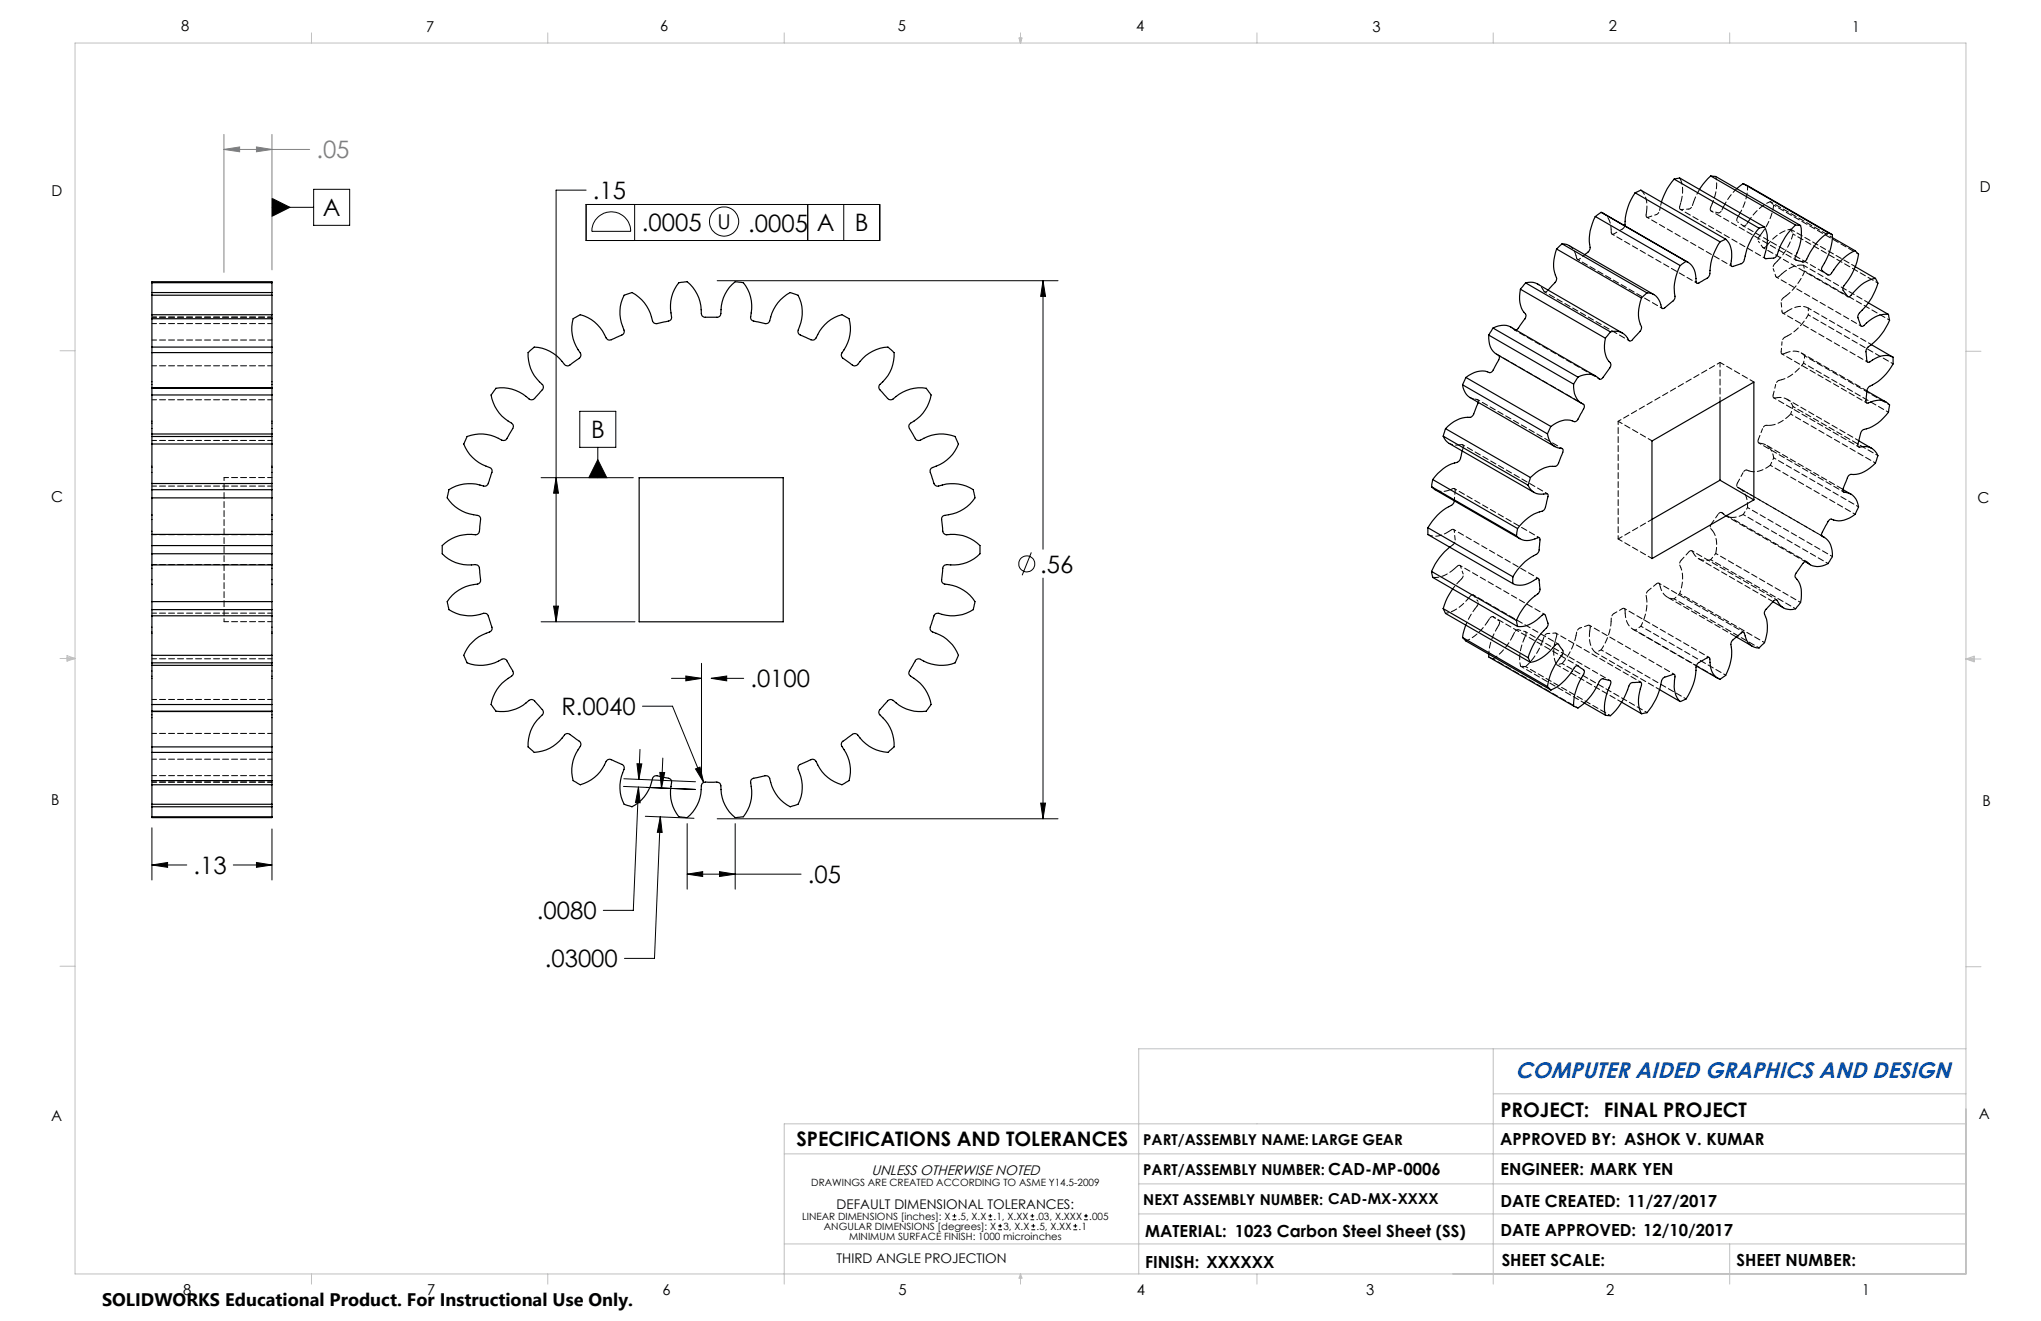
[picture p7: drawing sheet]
<svg xmlns="http://www.w3.org/2000/svg" width="432mm" height="279mm" viewBox="0 0 432 279" stroke-linecap="round" stroke-linejoin="round" font-family="sans-serif">
<g fill="none" stroke="#000" stroke-width=".21">
<path d="M57.5 41.9l3.8 2-3.8 1.9zM57.5 43.9h8.9M66.4 40h7.6v7.7h-7.6zM124 40.2h-6.3v91.3M124 43.3h62.1v7.6h-62.1zM126.4 46.1a4.1 4.1 0 0 1 4.5-1 4.1 4.1 0 0 1 2.5 3.8h-8.2v-.3a3.7 3.7 0 0 1 1.2-2.5zM134.3 43.3v7.6M151.7 59.4h72.1M170.9 43.3v7.6M178.5 43.3v7.6M220.7 59.4l.5 3.3h-1zM220.7 59.4v56.8"/>
<path d="M122.7 87h7.6v7.6h-7.6zM126.5 97.2l1.9 3.8h-3.8zM126.5 94.6v6.4M114.5 101h19.5M117.7 101l.4 3.3h-1zM218.2 116.8l-1.9 4.9M114.5 131.5h19.8M117.1 128.2h1l-.4 3.3zM220.7 122.3v50.9M135.4 158.5l-.3 6.4M135.9 149.4h6.4l6.6 16.1M142.1 143.5h6.3"/>
<path d="M145.1 143l3.3 .5-3.3 .5zM148.4 140.3v23.8M150.5 143.5l3.2-.5v1zM150.5 143.5h6.8M32.1 175.1v11M57.5 175.3v10.8M131.9 166.3l15.2 .7M132 164.7l15.1 .6M134.8 161.5l1 .1-.7 3.3zM135.1 166.5l.3 3.3h-1zM135.1 166.5l-1.1 26h-6.4M136.5 172.6l10.3 .5"/>
<path d="M139.6 163.4h1l-.7 3.3zM139.7 172.8l.4 3.3-1-.1zM139.7 172.8l-1.2 29.9h-6.4M140.2 160.3l-.3 6.4M145.4 174.2v13.9M147.1 162.6l1-.4 .8 3.3zM151.7 173.2h72.1M155.5 174.2v13.9M220.2 169.9h1l-.5 3.3zM32.1 183l3.4-.6v1zM32.1 183h7.4M49.4 183h8.1"/>
<path d="M54.3 182.4l3.2 .6-3.2 .4zM145.4 184.9l3.3-.5v1zM145.4 184.9h24.1M152.2 184.4l3.3 .5-3.3 .5zM201.5 258h.8M201.5 257.2h.8M201.9 256.8v.8M209.1 258h.8M209.1 257.2h.8M209.5 256.8v.8M211.2 259.3h.8M211.6 258.9v.8"/>
<path d="M218 258h.8M218 257.2h.8M218.2 259.3h.8M218.4 256.8v.8M218.6 258.9v.8M227.1 259.3h.8M227.5 258.9v.8M229.3 258h.9M229.3 257.2h.9M229.8 256.8v.8M211.2 260.1h.8M218.2 260.1h.8"/>
<path d="M227.1 260.1h.8"/>
<circle cx="153.2" cy="46.8" r="3.1"/>
<circle cx="217.2" cy="119.3" r="1.69"/>
</g>
<path d="M47.4 31.6l3.3-.5v1zM47.4 28.4v29.2M47.4 31.6h18.1M54.3 31.1l3.2 .5-3.2 .5zM57.5 28.4v28.7" fill="none" stroke="#808080" stroke-width=".21"/>
<g fill="none" stroke="#c0c0c0" stroke-width=".21">
<path d="M15.9 9.1h400v260.4h-400zM65.9 6.9v2.2M115.9 6.9v2.2M165.9 6.9v2.2M215.6 8h.6l-.3 1.1zM215.7 8l.2 1.1M215.9 6.9v2.2M216 8l-.1 1.1M265.9 6.9v2.2M315.9 6.9v2.2M365.9 6.9v2.2M12.7 74.2h3.2"/>
<path d="M415.9 74.3h3.2M12.7 139.3h3.2M14.2 139.1l1.7 .2M14.2 138.7l1.7 .6-1.7 .5zM15.9 139.3l-1.7 .3M415.9 139.4h3.2M415.9 139.4l1.8-.6v1.2zM415.9 139.4l1.8 .3M417.7 139.2l-1.8 .2M12.7 204.4h3.2M415.9 204.5h3.2M315.9 221.8v49.8"/>
<path d="M315.9 231.4h100M415.9 221.8h-175v47.7M415.9 237.7h-250v33.9M165.9 244.1h250M240.9 250.4h175M240.9 256.8h175M65.9 269.5v2.1M115.9 269.5v2.1M165.9 263.1h250M215.9 269.5v2.1M215.9 269.5l.3 .8h-.6zM265.9 269.5v2.1"/>
<path d="M365.9 263.1v8.5"/>
</g>
<g fill="#000">
<path d="M57.5 41.9v3.9l3.8-1.9zM126.5 97.2l-1.9 3.8h3.8z"/>
<path d="M54.3 182.4l3.2 .6-3.2 .4zM32.1 183l3.4-.6v1zM220.7 59.4l.5 3.3h-1zM220.2 169.9h1l-.5 3.3zM139.7 172.8l.4 3.3-1-.1zM139.6 163.4h1l-.7 3.3zM135.1 166.5l.3 3.3h-1zM134.8 161.5l1 .1-.7 3.3zM145.4 184.9l3.3-.5v1zM152.2 184.4l3.3 .5-3.3 .5zM145.1 143l3.3 .5-3.3 .5zM150.5 143.5l3.2-.5v1zM147.1 162.6l1.8 2.9-.8-3.3zM117.1 128.2h1l-.4 3.3zM117.7 101l.4 3.3h-1z"/>
</g>
<path d="M47.4 31.6l3.3-.5v1zM54.3 31.1l3.2 .5-3.2 .5z" fill="#808080"/>
<g fill="none" stroke="#000" stroke-width=".25">
<path d="M354.2 37.9l-1.5 2-1.2 2.8M354.2 37.9l1.2-.3 17.9 10.4M354.2 37.9l17.9 10.4M361.9 37.2l-1.6 1.8-.7 1.1M361.9 37.2l1.1 .1 17.9 10.4M361.9 37.2l18 10.4M368.8 38.8l-1.4 1.1M368.8 38.8l18.9 10.8M368.8 38.8l18 10.4M32.1 59.8v2.1M32.1 59.8v-.2h25.4v.2M32.1 59.8h25.4"/>
<path d="M57.5 59.8v2.1M322.8 59.8l-1.1 1.4M322.8 59.8a3.3 3.3 0 0 1 2.5 .3l18 10.3M322.8 59.8l17.9 10.4M329.3 52.7a8.2 8.2 0 0 0 0 6.4l-.3 .7-1.5 1.5M329.3 52.7l18 10.3M330.5 51.6l-1.2 1.1M330.5 51.6l1.4 .3 18 10.4M330.5 51.6l17.9 10.3M337.5 45.8a10.8 10.8 0 0 0-1.1 6.9l-.2 .4-.9 .8M337.5 45.8l18 10.4M338.7 44.9l-1.2 .9"/>
<path d="M338.7 44.9l18.5 10.6M338.7 44.9l18 10.4M345.9 40.8a12.3 12.3 0 0 0-2.2 7M345.9 40.8l1.2-.6 18 10.4M345.9 40.8l18 10.4M355.5 56.2a10.8 10.8 0 0 0-1.2 6.9l-.3 .5-1.2 1a1.32 1.32 0 0 1-1.1 .7l-.1-.1a3.7 3.7 0 0 0-2.6-3.2l-.6-.1M356.7 55.3l-1.2 .9M363.9 51.2a13.5 13.5 0 0 0-2.3 7.1 5.3 5.3 0 0 1-2.2 1.6 .38 .38 0 0 1-.4 0 .38 .38 0 0 1-.2-.4 4 4 0 0 0-2.1-4.2M365.1 50.6l-1.2 .6M372.1 48.3a14.3 14.3 0 0 0-3.2 7l-.4 .4-1 .4a1.06 1.06 0 0 1-1.2 .1l-.1-.1a7 7 0 0 0-.8-5.2l-.3-.3M373.3 48l-1.2 .3M379.9 47.6a15 15 0 0 0-4.1 6.6 1.48 1.48 0 0 1-1.6 .4l-.2 .1a.49 .49 0 0 1-.6-.1 .49 .49 0 0 1-.1-.6 7.9 7.9 0 0 0 0-6"/>
<path d="M379.9 47.6l1 .1M380.9 47.7a11.7 11.7 0 0 1-1.1 6.9 .64 .64 0 0 0 .7 .6h.2a.95 .95 0 0 0 1.5-.2 13.4 13.4 0 0 1 4.6-5.8M386.8 49.2l.9 .4M387.7 49.6a14.6 14.6 0 0 1-2.3 7.2 1.94 1.94 0 0 0 1.2 1.2 .56 .56 0 0 0 .9-.3 11.3 11.3 0 0 1 5-4.7M387.7 50.3l4.8 2.7M392.5 53l.7 .8a15.7 15.7 0 0 1-3.3 7 1.54 1.54 0 0 0 .7 1.5 .49 .49 0 0 0 .4 .5 .49 .49 0 0 0 .6-.3 8.8 8.8 0 0 1 5.2-3.6M392.5 56.4l4.3 2.5M396.8 58.9l.4 .9a13.4 13.4 0 0 1-4 6.6 1.71 1.71 0 0 0 .2 1.8 .7 .7 0 0 0 .6 .8h.1a7.4 7.4 0 0 1 5.4-2.5M32.1 74.6v7.4M32.1 73.4v1.2M32.1 67.4v6M32.1 66.6v.8"/>
<path d="M32.1 62.4v4.2M32.1 61.9v.5M32.1 74.6h25.4M32.1 73.4h25.4M32.1 67.4h25.4M32.1 66.6h25.4M32.1 62.4h25.4M32.1 61.9h25.4M57.5 74.6v7.4M57.5 73.4v1.2M57.5 67.4v6M57.5 66.6v.8"/>
<path d="M57.5 62.4v4.2M57.5 61.9v.5M111.7 74.6l1.3-1.2a8.7 8.7 0 0 1 6.7 3.9 1.11 1.11 0 0 0 1.3-.5l.5-.3a2.1 2.1 0 0 0 1.4-1.4l-.1-.3a8.4 8.4 0 0 1-1.6-7.4l1.6-.8a8.8 8.8 0 0 1 5.6 5.1 1.12 1.12 0 0 0 1.5-.1l.6-.3a2.08 2.08 0 0 0 1.5-1v-.3a8.4 8.4 0 0 1 0-7.6l1.7-.5a9 9 0 0 1 4.5 6.2 1.14 1.14 0 0 0 1.4 .2l1.2-.2a1 1 0 0 0 1.3-1.1 8.3 8.3 0 0 1 1.5-7.2l1.8-.2a8.6 8.6 0 0 1 3 7 1.12 1.12 0 0 0 1.4 .5h1.3a1.01 1.01 0 0 0 1.4-.8 8.1 8.1 0 0 1 3-6.7l1.8 .2a8.8 8.8 0 0 1 1.5 7.5 1.15 1.15 0 0 0 1.3 .8l.6 .1a2.17 2.17 0 0 0 1.9 .1l.2-.3a8.6 8.6 0 0 1 4.4-6.1l1.6 .5a8.5 8.5 0 0 1 0 7.7 1.08 1.08 0 0 0 1.1 1l.5 .2a2.12 2.12 0 0 0 1.9 .5l.2-.2a8.5 8.5 0 0 1 5.6-5l1.5 .8a8.7 8.7 0 0 1-1.6 7.5 1.12 1.12 0 0 0 .9 1.2l.5 .4a2.27 2.27 0 0 0 1.5 .9l.3-.1a8.8 8.8 0 0 1 6.7-3.9l1.3 1.2a8.5 8.5 0 0 1-3.2 7 1.13 1.13 0 0 0 .6 1.3l.4 .5a2.15 2.15 0 0 0 1.5 1.2l.3-.1a8.5 8.5 0 0 1 7.2-2.4l1 1.4a8.7 8.7 0 0 1-4.6 6.2 1.15 1.15 0 0 0 .3 1.5l.3 .5a2.14 2.14 0 0 0 1.3 1.5l.3-.1a8.5 8.5 0 0 1 7.5-.8l.7 1.6a8.7 8.7 0 0 1-5.8 5.1 1.14 1.14 0 0 0 0 1.5l.2 .6a2.34 2.34 0 0 0 .9 1.7h.3a8.6 8.6 0 0 1 7.5 .8l.4 1.7a8.8 8.8 0 0 1-6.7 3.8 1.1 1.1 0 0 0-.3 1.4l.1 .6a2.29 2.29 0 0 0 .3 1.8l.3 .2a9 9 0 0 1 7.3 2.3v1.7a8.4 8.4 0 0 1-7.1 2.4 .99 .99 0 0 0-.8 1.3v.6a2.23 2.23 0 0 0 .1 1.9l.2 .2a8.3 8.3 0 0 1 6.6 3.7l-.4 1.7a8.4 8.4 0 0 1-7.5 .8 1 1 0 0 0-1 1.2l-.2 .5a2.52 2.52 0 0 0-.4 1.8l.2 .3a8.8 8.8 0 0 1 5.8 5.1l-.7 1.6a8.8 8.8 0 0 1-7.7-.9 1.1 1.1 0 0 0-1.1 1l-.3 .6a2.24 2.24 0 0 0-.7 1.8l.2 .2a8.6 8.6 0 0 1 4.5 6.1l-1 1.4a8.7 8.7 0 0 1-7.3-2.4 1.16 1.16 0 0 0-1.3 .7l-.8 .9a1.04 1.04 0 0 0-.4 1.6 8.3 8.3 0 0 1 3 6.8l-1.3 1.1a8.7 8.7 0 0 1-6.7-3.8 1.14 1.14 0 0 0-1.4 .4l-.4 .3a2.5 2.5 0 0 0-1.4 1.3v.3a9 9 0 0 1 1.6 7.5l-1.5 .9a8.7 8.7 0 0 1-5.7-5.2 1.08 1.08 0 0 0-1.4 .1l-.6 .3a1.99 1.99 0 0 0-1.6 1.1v.3a8.5 8.5 0 0 1 0 7.5l-1.6 .5a8.8 8.8 0 0 1-4.5-6.2 1.14 1.14 0 0 0-1.4-.2l-1.2 .3a.97 .97 0 0 0-1.3 1.1 8.3 8.3 0 0 1-1.5 7.2l-1.8 .1a8.5 8.5 0 0 1-3.1-7 1.34 1.34 0 0 0-1.7-.4h-.6a1.44 1.44 0 0 0-1.7 .4 8.9 8.9 0 0 1-3 7l-1.8-.1a8.8 8.8 0 0 1-1.5-7.6 1.06 1.06 0 0 0-1.3-.7l-.6-.1a1.99 1.99 0 0 0-1.9-.1l-.2 .2a8.4 8.4 0 0 1-4.4 6.1l-.4-.1a1.99 1.99 0 0 1-1.9-2 9.4 9.4 0 0 1 .7-6.1 1.15 1.15 0 0 0-1.1-1l-.5-.2a2.45 2.45 0 0 0-1.9-.5l-.3 .2a8.4 8.4 0 0 1-5.5 5.1l-1.6-.9a8.7 8.7 0 0 1 1.7-7.5 1.06 1.06 0 0 0-.9-1.2l-1-.7a1.01 1.01 0 0 0-1.6-.2 8.3 8.3 0 0 1-6.4 3.6l-1.3-1.1a8.7 8.7 0 0 1 3.2-7 1.17 1.17 0 0 0-.6-1.4l-.4-.4a2.15 2.15 0 0 0-1.5-1.2l-.3 .1a8.5 8.5 0 0 1-7.2 2.3l-1-1.4a8.8 8.8 0 0 1 4.5-6.2 1.1 1.1 0 0 0-.2-1.4l-.4-.5a2.11 2.11 0 0 0-1.2-1.6 16.8 16.8 0 0 1-4.4 1.4 7.5 7.5 0 0 1-3.4-.5l-.7-1.6a8.7 8.7 0 0 1 5.8-5.1 1.14 1.14 0 0 0 0-1.5l-.4-1.1a1.06 1.06 0 0 0-1.2-1.2 8.1 8.1 0 0 1-7.3-.8l-.1-.4a1.99 1.99 0 0 1 .8-2.6 9.1 9.1 0 0 1 5.6-2.5 1.07 1.07 0 0 0 .3-1.4l-.1-.6a2.29 2.29 0 0 0-.5-1.9h-.3a8.4 8.4 0 0 1-7.1-2.4v-1.7a8.5 8.5 0 0 1 7.3-2.3 1.14 1.14 0 0 0 .6-1.4v-.6a2.23 2.23 0 0 0-.1-1.9l-.3-.2a8.6 8.6 0 0 1-6.5-3.7l.4-1.7a8.8 8.8 0 0 1 7.6-.8 1.4 1.4 0 0 0 1-1.4l.2-.6a1.61 1.61 0 0 0 .2-1.6l-.3-.2a8.5 8.5 0 0 1-5.6-5.1l.7-1.6a8.8 8.8 0 0 1 7.7 .9 1.1 1.1 0 0 0 1.1-1l.2-.5a2.26 2.26 0 0 0 .7-1.8l-.2-.3a8.4 8.4 0 0 1-4.4-6.1l1-1.4a8.8 8.8 0 0 1 7.3 2.4 1.06 1.06 0 0 0 1.3-.7l.8-.9a1.04 1.04 0 0 0 .4-1.6 8.1 8.1 0 0 1-3-6.7zM310.1 79.8l-.7 1.6M310.1 79.8l18 10.4M315 70.9a4.1 4.1 0 0 0 1.6 4l18 10.4M315 70.9l17.9 10.3M315.9 69.4l-.9 1.5M315.9 69.4l1.1-.5a3.5 3.5 0 0 1 2.6 .2l17.9 10.4M315.9 69.4l17.9 10.4M317.1 75.2a1.74 1.74 0 0 1-.5 1.7l-.4 .8a1.2 1.2 0 0 1-1.1 1.1 4.6 4.6 0 0 0-5 1M321.7 61.2a5.9 5.9 0 0 0 1.1 5.4 2.52 2.52 0 0 1-.9 1.8l-.8 1.2-.4 .2"/>
<path d="M321.7 61.2l18 10.3M333.8 79.8l-.9 1.4M339.7 71.5a5.8 5.8 0 0 0 1.1 5.5l-.2 .8-1.1 1.5a.99 .99 0 0 1-1.2 .9 3.5 3.5 0 0 0-4.5-.4M340.7 70.2l-1 1.3M347.3 63a7.6 7.6 0 0 0 0 6.3 8.2 8.2 0 0 1-2.4 2.8h-.2a3.3 3.3 0 0 0-4-1.9M348.4 61.9l-1.1 1.1M395.3 64.1l4.2 2.4M395.9 72.9l4.6 2.7M399.5 66.5l.2 1.1a13.1 13.1 0 0 1-4.7 6.1 4.7 4.7 0 0 0-.1 2.6 .37 .37 0 0 0 .3 .3 .37 .37 0 0 0 .4 0 4.6 4.6 0 0 1 4.9-1M400.5 75.6v.8a1.51 1.51 0 0 1-.5 1.3 11 11 0 0 1-4.7 4.2l-.4 .8M32.1 93.9v8.4M32.1 92.3v1.6"/>
<path d="M32.1 91.8v.5M32.1 82.1v1.4M32.1 83.5v8.3M32.1 82v.1M32.1 91.8h25.4M32.1 82h25.4M32.1 93.9h25.4M32.1 92.3h25.4M32.1 83.5h25.4M32.1 82.1h25.4M57.5 93.9v8.4M57.5 92.3v1.6"/>
<path d="M57.5 91.8v.5M57.5 82.1v1.4M57.5 83.5v8.3M57.5 82v.1M305.3 92.3a3 3 0 0 0 1.3 1.5l18 10.4M305.3 92.3l18 10.3M305.8 90.7l-.5 1.6M305.8 90.7l18 10.3M309.4 95.4l-.3 1.2a1.41 1.41 0 0 1-.8 1.2 8.2 8.2 0 0 0-5.2 3.6M309.4 81.4l.3 1.2a3 3 0 0 0 1.3 1.5l18 10.4M309.4 81.4l18 10.4M312.7 85.1l-.7 1.9a1.33 1.33 0 0 1-1.5 1.3 6.8 6.8 0 0 0-4.7 2.4"/>
<path d="M327.4 91.8a3.4 3.4 0 0 0 3.2 3.2 1.98 1.98 0 0 1-.4 1.8l-.2 .6a1.29 1.29 0 0 1-1.5 1.2 6.9 6.9 0 0 0-4.7 2.4M328.1 90.2l-.7 1.6M332.9 81.2a4.2 4.2 0 0 0 1.7 4.1M334.6 85.3l.4 .2a1.15 1.15 0 0 1-.2 1.5l-.6 1.1a1.2 1.2 0 0 1-1.1 1.1 4.1 4.1 0 0 0-4.4 .6l-.6 .4M349.5 93.3l21.6-12.5v24.9l-21.6 12.4zM363.9 85v16.6M393.2 93.2l2.8 1.6M394.9 82.7l-.1 1.3a1.1 1.1 0 0 0 .2 1.3 4.4 4.4 0 0 1 4.4 0l.4 .4-.1 .3a2.9 2.9 0 0 1-1.3 2.4 9.7 9.7 0 0 1-4.4 2.7l-.3 .4-.4 1.6a1.36 1.36 0 0 0-.1 1.4 3.3 3.3 0 0 1 4.1 1.9l-.1 .4a3.5 3.5 0 0 1-2.2 2.6 6 6 0 0 1-3.6 1l-.5 .5-.6 1.6a1.64 1.64 0 0 0-.3 1.5 3.2 3.2 0 0 1 3.1 3.4l-.1 .2a3.4 3.4 0 0 1-2.3 2.2 5 5 0 0 1-3.5 0l-.4 .4-1 1.8a1.31 1.31 0 0 0-.3 1.4 3.9 3.9 0 0 1 2.1 4.5l-.2 .2a2.69 2.69 0 0 1-3 1.7 3.4 3.4 0 0 1-2.3-1.1l-.7 .5-1.2 1.7a1.05 1.05 0 0 0-.3 1.3 5.2 5.2 0 0 1 .8 5.6l-.2 .2a1.8 1.8 0 0 1-2.3 .9 3.5 3.5 0 0 1-2.4-2 1.03 1.03 0 0 0-1 .7l-1.3 1.4-.2 .7a7.6 7.6 0 0 1-.1 6.4l-.3 .2a1.37 1.37 0 0 1-2.2 .4 5.4 5.4 0 0 1-1.8-3 2.25 2.25 0 0 0-1.6 1.1l-.8 .7-.3 .6a9.6 9.6 0 0 1-1.3 6.8l-1 .8a3.6 3.6 0 0 1-2.1-3.6l-.1-.7a.33 .33 0 0 0-.1-.3 .33 .33 0 0 0-.4 0l-1.1 .7a1.67 1.67 0 0 0-1.3 1.3 11.1 11.1 0 0 1-2.2 6.8l-1.1 .5M394.9 82.7l4.1 2.3M32.1 115.4v1.7M32.1 113v2.4M32.1 117.1v2.4"/>
<path d="M32.1 105.3v7.7M32.1 103.6v1.7M32.1 119.5v7.7M32.1 102.3v1.3M32.1 113h25.4M32.1 119.5h25.4M32.1 102.3h25.4M32.1 115.4h25.4M32.1 117.1h25.4M32.1 105.3h25.4M32.1 103.6h25.4M57.5 115.4v1.7"/>
<path d="M57.5 113v2.4M57.5 117.1v2.4M57.5 105.3v7.7M57.5 103.6v1.7M57.5 119.5v7.7M57.5 102.3v1.3M135.2 101h30.5v30.5h-30.5zM302.1 111.6v1.5l18 10.3M302.1 111.6l18 10.4M302.9 102.9l.7 .7 18 10.3M302.9 102.9l17.9 10.4M303.1 101.4l-.2 1.5"/>
<path d="M303.1 101.4l18 10.4M306.7 115.7a13.3 13.3 0 0 0-3.8 5.2M307.7 105.9l-.4 .9a11.3 11.3 0 0 0-5.2 4.8M320.8 113.3a3.6 3.6 0 0 0 4.6 .4h.1a.71 .71 0 0 1 .3 1l-.2 1.1a1.42 1.42 0 0 1-.6 1.5 10.7 10.7 0 0 0-4.9 4.7M321.1 111.8l-.3 1.5M323.3 102.6a3.2 3.2 0 0 0 4 1.8 .97 .97 0 0 1 0 1.2l-.3 1.4a1.29 1.29 0 0 1-.8 1.1 8.7 8.7 0 0 0-5.1 3.7M323.8 101l-.5 1.6M363.9 101.6l-14.4 8.3M363.9 101.6l7.2 4.1M381.9 118.8l1.1 .7M385.5 113.4l.5 .3M389.9 103.5l1.7 1"/>
<path d="M32.1 127.2v1.7M32.1 128.9v1.3M32.1 130.3v8.3M32.1 138.6v1.6M32.1 130.2h25.4M32.1 127.2h25.4M32.1 128.9h25.4M32.1 138.6h25.4M32.1 130.2v.1M57.5 127.2v1.7M57.5 128.9v1.3M57.5 130.3v8.3"/>
<path d="M57.5 138.6v1.6M57.5 130.2v.1M302.9 120.9l.2 1.2 18 10.4M302.9 120.9l17.9 10.3M305.3 128.7l.5 1.1 18 10.3M305.3 128.7l18 10.4M307.3 124.6l-1.1 1.8-.9 2.3M309.4 134.8l.7 .8 18 10.3M309.4 134.8l18 10.4M310.1 132.2l-.7 2.6M315 138.4v.6l17.9 10.3M320.1 123.4a4.9 4.9 0 0 0 5-1l.1-.1a.53 .53 0 0 1 .4 .9l.1 .7a1.55 1.55 0 0 1-.4 1.7 12.8 12.8 0 0 0-4.5 5.6"/>
<path d="M320.1 122v1.4M320.8 131.2l.3 1.3M321.1 132.5a6.7 6.7 0 0 0 5.3-2.5 .49 .49 0 0 1 .5 0 .49 .49 0 0 1 .2 .6l.2 .6a1.25 1.25 0 0 1-.1 1.6 13.6 13.6 0 0 0-3.9 6.3M323.3 139.1l.5 1M367.3 134.7l3.4 2M375.1 127.3l2.2 1.3M32.1 140.2v.5M32.1 140.7v8.3M32.1 149v1.4M32.1 150.5v7.5M32.1 158v1.1M32.1 159.1v6"/>
<path d="M32.1 140.7h25.4M32.1 150.5h25.4M32.1 140.2h25.4M32.1 150.4v.1M32.1 149h25.4M32.1 150.4h25.4M32.1 158h25.4M32.1 159.1h25.4M57.5 140.2v.5M57.5 140.7v8.3M57.5 149v1.4M57.5 150.5v7.5"/>
<path d="M57.5 158v1.1M57.5 159.1v6M57.5 150.4v.1M323.8 140.1a9.3 9.3 0 0 0 5.4-3.8 .47 .47 0 0 1 .5-.1 .47 .47 0 0 1 .3 .4l.3 .5a.99 .99 0 0 1 .1 1.5 13.6 13.6 0 0 0-3 6.6M327.4 145.2l.7 .7M328.1 145.9a13.4 13.4 0 0 0 5.3-5 .61 .61 0 0 1 .9 .3l.1 .1a.81 .81 0 0 1 .8 .5 .81 .81 0 0 1-.2 .8 12.3 12.3 0 0 0-2.1 6.7M332.9 149.3l.8 .4a12.6 12.6 0 0 0 4.8-5.8 .8 .8 0 0 1 1.2-.2l.2 .1a.81 .81 0 0 1 .9 .4v.3a11.2 11.2 0 0 0-1.1 6.8M335.2 148.7l4.5 2.6M343.1 148.5l4.2 2.5M347.3 151a7.9 7.9 0 0 1 0-6.3 .48 .48 0 0 0-.3-.4 .48 .48 0 0 0-.5 0l-.6 .1a1.04 1.04 0 0 0-1.3 .7 12.4 12.4 0 0 1-4 6.3l-.9-.1M351.1 145.9l4.4 2.5M355.5 148.4a5.8 5.8 0 0 1-1.1-5.4v-.1a.51 .51 0 0 0-.9-.1l-1.1 .4a1.04 1.04 0 0 0-.9 .9 12.1 12.1 0 0 1-3.2 6.7l-1 .2"/>
<path d="M358.9 140.9l4.5 2.6M32.1 165.1v.9M32.1 166v4.1M32.1 170.1v.5M32.1 170.6v2.2M32.1 172.8v.1h25.4v-.1M32.1 165.1h25.4M32.1 166h25.4M32.1 170.1h25.4M32.1 170.6h25.4M32.1 172.8h25.4M57.5 165.1v.9"/>
<path d="M57.5 166v4.1M57.5 170.1v.5M57.5 170.6v2.2"/>
</g>
<g fill="none" stroke="#000" stroke-width=".21" stroke-dasharray="1.3 .6" stroke-dashoffset=".3">
<path d="M340.9 49.2v-.7M368 45.3a11.3 11.3 0 0 0 1.7-6M32.2 77.4h25.4M32.2 71.9h25.4M32.2 68.4h25.4M32.2 67.1h25.4M57.6 67.1h-25.4M363.9 76.7l7.2 4.1M377.6 71.3l.6-.3M378.2 65.8l-.6 .4M378.2 71a11.3 11.3 0 0 0 4.4-4.4M395.3 64l-13.7-7.9"/>
<path d="M32.2 93.2h25.4M32.2 84.6h25.4M342.3 89.1l7.2 4.2M363.9 85v-8.3M32.2 113.1h25.4M32.2 102.8h25.4M47.4 101h10.2M57.6 119.4h-25.4M306.5 112.4l.6-.3M342.3 114l7.2-4.2M342.3 114l7.2 4.1M364.6 108.8a3.6 3.6 0 0 0 4.2 0"/>
<path d="M47.4 131.5h10.2M57.6 129.7h-25.4M57.6 139.3h-25.4M338.8 137.5a12.2 12.2 0 0 0 2.1-6.1M340.9 131.4v-.7M343.8 129v.7M343.8 129.7a3.6 3.6 0 0 0 2.1 3.6M57.6 147.9h-25.4M57.6 155.1h-25.4M343.1 148.5l-13.8-7.9M32.2 165.4h25.4M57.6 160.6h-25.4"/>
<path d="M57.6 164.1h-25.4M57.6 165.4h-25.4"/>
</g>
<g fill="none" stroke="#000" stroke-width=".21" stroke-dasharray="1.3 .6" stroke-dashoffset=".6">
<path d="M340.9 48.5l-.2-1.3a3.4 3.4 0 0 0-1.5-2.1M343.2 48.5l-1.7 1M350.4 45.4l.5-.3 .2-.6M357.3 44.2l.4-.2 .3-.5M375.5 55.8l-.3 .5-.1 .5M378.8 48.5l.5 1M381.6 56.1l.2 1.3M363.9 76.7l-21.6 12.4M377.3 63l-.4 .5-.1 .5M377.6 71.3l-.4 .4-.2 .6M395.9 72.9l-13.3-7.7M342.3 89.1v24.9"/>
<path d="M373.7 90l-.5 .2-.3 .5M376.4 80.5l-.5 .3-.2 .5M47.4 101v30.5M307.4 115.2l.4-.4 .1-.6M355.7 118.5l-.3 .5v.5M308.7 123l-1.3 1.5M309.2 122.4l.3-.5 .1-.5M312 128.8l-.9 1.4-1 2M316.7 132.9a11.7 11.7 0 0 0-1.7 5.4M327.4 134l-.4 .2-.4 .5M334.3 132.8l-.5 .3-.2 .6M341.5 129.7l-.4 .5-.2 .5"/>
<path d="M341.5 129.7l1.7-1M348.7 124.9l-.3 .5-.1 .5M330.5 140.3l-1.2 .3"/>
</g>
<g fill="none" stroke="#000" stroke-width=".21" stroke-dasharray="1.3 .6">
<path d="M333.6 54.6l-.2-.5M381.6 56.1a5.9 5.9 0 0 0-4.7 1.9M316.6 74.9h.1M316.7 74.9l.4 .3M317.1 75.2h.1M320 69.5l-.4-.4M320.4 69.8l-.4-.3M320.4 69.8h.4M326.6 61.6l-.2-.4M327.5 61.3l-.1 .2M377.9 74.6l-.6 .3M308.7 94.1l.5-.1"/>
<path d="M312 84.4l.5 .1M369.6 99.4l.4 .2M372.7 93.8l-.5-.1M373.7 90h.5M376 84.1l-.5 .1M376.4 80.5l.5-.2M306.8 103.6l.6-.2M306.8 115.7h-.1M358 116.6l.3 .5M362.2 112.2l-.3-.4M363 117.1a5.8 5.8 0 0 0-.8-4.9M364.3 108.4l.3 .4"/>
<path d="M368 103.3l-.4-.2M303.1 122.1a5.9 5.9 0 0 0 4.7-1.8M348.4 126.5l-.1-.6M351.1 123.6l.2 .5M355.6 120l-.2-.5"/>
</g>
<g fill="none" stroke="#000" stroke-width=".21" stroke-dasharray="1.3 .6" stroke-dashoffset=".5">
<path d="M343.2 48.5l.6-.8M351.5 42.7l-.2 1.1M361.9 43.8a.56 .56 0 0 0 .2 .9M362.2 43.1a9.2 9.2 0 0 0 .8-5.8M363.5 45a.84 .84 0 0 0 .8-.6M367.6 46a.74 .74 0 0 0 0 .9M368.8 47.7a.64 .64 0 0 0 .8-.3M372.2 50l-.3 .6 .1 .4M372.9 52.3a.49 .49 0 0 0 .8-.2M374.5 42.6l.8 .8M326.6 61.6a.46 .46 0 0 0 .8-.1M376.8 74.4l.2-2.1"/>
<path d="M306.6 93.8h.1a3.1 3.1 0 0 0 2 .3M311 84.1l1 .3M369.6 99.4a.8 .8 0 0 0-.8 .6M372 92.9a.53 .53 0 0 0 .2 .8M376.9 80.3a9.1 9.1 0 0 0 4.7-3.5M379.3 86a2.91 2.91 0 0 0-3.3-1.9M307.9 103.8l-.2 2.1M358 116.6a.46 .46 0 0 0-.7 .1M362.1 110.8l-.3 .5 .1 .5M364.3 108.4a.61 .61 0 0 0-.8 .4M365.1 109.1l16.8 9.7M367.6 102.1a.7 .7 0 0 0 0 1"/>
<path d="M311.8 125.9a.49 .49 0 0 0-.8 .2M312.5 128.2l.2-.6v-.4M315.9 139.4l-.9-.4M315.9 130.5a.64 .64 0 0 0-.8 .3M317.1 132.2a.74 .74 0 0 0 0-.9M321.2 133.2a.84 .84 0 0 0-.8 .6M322.4 135.1a9.2 9.2 0 0 0-.7 5.8M322.8 134.4a.56 .56 0 0 0-.2-.8M345.5 133.1l13.4 7.7M348.7 124.9l1.7-1.4M322.8 141l-1.1-.1M335.2 148.7l-13.5-7.8"/>
</g>
<path d="M357.3 44.2l-1.6 .1M372.9 52.3l-.9-1.3M375.7 58.4l-.6-1.6M326.4 61.2l-1.1-1.2M381.8 75.3l-.2 1.5M379.3 86l-.5 1.6M309 119.8l.6 1.6M311.8 125.9l.9 1.3M327.4 134l1.6-.1M355.4 125.5l-1.2 1.2" fill="none" stroke="#000" stroke-width=".21" stroke-dasharray="1.3 .6" stroke-dashoffset=".8"/>
<path d="M367.4 39.9l-1.4 1.6-1.4 2.2M333.4 54.1a3.2 3.2 0 0 0-1.5-2.2M372.7 49.4a12.9 12.9 0 0 0 2.6-6M377.9 62.6a12.9 12.9 0 0 0 3.9-5.2M382.6 65.2a4.2 4.2 0 0 0-4.4 .6M395 82.7l-13.9-8.1M302.1 113a4.2 4.2 0 0 0 4.4-.6M369.7 107.3a4.2 4.2 0 0 0-1.7-4M315.9 139.4a12.2 12.2 0 0 0 4.1-4.9M322.8 141a13.3 13.3 0 0 0 3.6-5.5M330.5 140.3a13.3 13.3 0 0 0 2.9-5.9" fill="none" stroke="#000" stroke-width=".21" stroke-dasharray="1.3 .6" stroke-dashoffset=".2"/>
<g fill="none" stroke="#000" stroke-width=".21" stroke-dasharray="1.3 .6" stroke-dashoffset=".7">
<path d="M333.7 54.9l18 10.3M335.3 53.9l-1 .8M341.1 49.5l17.9 10.4M348.4 45.9l18 10.4M355.5 44.3l18 10.4M362 44.6l18 10.4M363.5 45l-1.4-.3M368.8 47.7l-1.2-.8M368.8 47.8l18 10.3M373 52.4l17.9 10.3M375.8 58.6l18 10.4M378.8 48.5a8 8 0 0 0-4.6 3"/>
<path d="M387.7 50.2l-13.2-7.6M393.2 53.7l-17.9-10.3M397.3 59.9l-18-10.4M317.1 75.2l17.9 10.3M320.5 69.8l17.9 10.4M326.8 61.7l17.9 10.4M377 74.9l17.9 10.3M377.2 66.2l17.9 10.4M382.6 65.2v1.4M399.8 67.7l-18-10.3M400.5 77l-17.9-10.4M330.6 94.9l-18-10.4"/>
<path d="M372.1 93.7l18 10.4M375.3 84.1l17.9 10.4M396.8 97.9l-18-10.3M397.3 96.4l-18-10.4M399.5 87.2l-17.9-10.4M399.8 85.6l-18-10.3M325.7 113.7l-18-10.3M327.4 104.4l-18-10.3M367.6 103.1l18 10.3M382.2 118.8l-18-10.4M386.8 119.2l-18-10.4M387.7 117.7l-18-10.4"/>
<path d="M392.5 108.8l-18-10.4M393.2 107.2l-17.9-10.4M305.8 129.7a8 8 0 0 0 4.7-3M315.9 130.5l1.2 .8M321.2 133.2l1.4 .4M325.5 122.4l-18-10.4M326.8 130l-17.9-10.4M329.7 136.2l-18-10.4M338.8 137.5l-1.3 .5M347.2 132.4l-1.3 .9M355.4 125.5a7.9 7.9 0 0 0 .2-5.5M361.6 139.1l-18-10.4"/>
<path d="M368.9 133.7l-17.9-10.3M372.1 137l-17.9-10.3M373.3 135.9l-17.9-10.4M375.9 126.9l-18-10.4M379.9 128.8l-18-10.4M381 127.4l-18-10.3M333.8 149.7l-17.9-10.3M333.9 140.8l-18-10.4M340.7 144l-18-10.4M340.7 151.4l-17.9-10.4M347.1 144.3l-17.9-10.4M348.5 150.7l-18-10.4"/>
<path d="M354.2 142.6l-17.9-10.3M356.7 147.8l-17.9-10.3M363.9 143.7l-18-10.4M365.1 142.8l-17.9-10.4"/>
</g>
<g fill="none" stroke="#000" stroke-width=".21" stroke-dasharray="1.3 .6" stroke-dashoffset=".4">
<path d="M333.6 54.6a.38 .38 0 0 0 .3 .3 .38 .38 0 0 0 .4-.2M340.9 49.2a.35 .35 0 0 0 .2 .3 .35 .35 0 0 0 .4 0M348.3 45.5l.1-.8M348.3 45.5a.37 .37 0 0 0 0 .4 .37 .37 0 0 0 .4 .1M351.3 43.8l-.2 .7M355.4 43.6l.2-.7M355.4 43.6a.43 .43 0 0 0 .3 .7M358.3 42.7l-.3 .8M361.9 43.8l.3-.7M364.6 43.7l-.3 .7M367.6 46l.4-.7M370 46.7l-.4 .7"/>
<path d="M372.2 50l.5-.6M374.2 51.5l-.5 .6M374.5 42.6a10.3 10.3 0 0 0-4.5 4.1M375.5 55.8l.5-.6M375.7 58.4a.39 .39 0 0 0 .3 .3 .39 .39 0 0 0 .4-.2M376.9 58l-.5 .5M392.5 56.4l-13.7-7.9M376.8 74.4a.36 .36 0 0 0 .1 .4 .36 .36 0 0 0 .4 .1M377 65.9a.35 .35 0 0 0 .2 .3 .35 .35 0 0 0 .4 0M377.3 63l.6-.4M381.8 75.3a3.2 3.2 0 0 0-3.9-.7M309.6 94.7a.42 .42 0 0 0-.4-.7"/>
<path d="M309.6 94.7l-.2 .7M312.7 85.1v-.4l-.2-.2M372 92.9l.9-2.2M375.1 83.5l.6-2.2M375.1 83.5a.42 .42 0 0 0 .4 .7M375.3 96.8a3.2 3.2 0 0 0-2.6-3M393.3 93.2l-15.2-8.8M307.4 115.2l-.6 .5M307.7 112.3a.35 .35 0 0 0-.2-.3 .35 .35 0 0 0-.4 .1M307.9 103.8a.36 .36 0 0 0-.1-.4 .36 .36 0 0 0-.4 0M309 119.8a.39 .39 0 0 0-.3-.3 .39 .39 0 0 0-.4 .2M355.7 118.5l1.6-1.8"/>
<path d="M358.3 117.1a2.98 2.98 0 0 0 3.6 1.3M362.1 110.8l1.4-2M367.6 102.1l1.2-2.1M307.8 120.3l.5-.6M309.2 122.4l-.5 .6M310.2 135.6a10.3 10.3 0 0 0 4.5-4.1M310.5 126.7l.5-.6M312.5 128.2l-.5 .6M314.7 131.5l.4-.7M317.1 132.2l-.4 .7M320 134.5l.4-.7M322.8 134.4l-.4 .7"/>
<path d="M326.4 135.5l.2-.8M329.3 134.6a.43 .43 0 0 0-.3-.7M329.3 134.6l-.2 .7M333.4 134.4l.2-.7M336.4 132.8a.37 .37 0 0 0 0-.5 .37 .37 0 0 0-.4 0M336.4 132.8l-.1 .7M343.8 129a.35 .35 0 0 0-.2-.3 .35 .35 0 0 0-.4 0M347.2 132.4a10.2 10.2 0 0 0 1.2-5.9M351.1 123.6a.38 .38 0 0 0-.3-.3 .38 .38 0 0 0-.4 .2M351.3 124.1a2.99 2.99 0 0 0 2.9 2.6M351.1 145.9l-13.6-7.9"/>
</g>
<path d="M303.6 103.6a3.6 3.6 0 0 0 3.2 0" fill="none" stroke="#000" stroke-width=".21" stroke-dasharray="1.3 .6" stroke-dashoffset="-.1"/>
<path d="M348.4 44.7a5 5 0 0 0-1.2-4.5M359.6 40.1l-1.3 2.6M376 55.2a13.5 13.5 0 0 0 3.3-5.7M370 99.6a4.9 4.9 0 0 0 4.5-1.2M359.4 118.2l15.7 9.1M385.5 113.4l-17.4-10.1M336.3 133.5a5 5 0 0 0 1.2 4.5" fill="none" stroke="#000" stroke-width=".21" stroke-dasharray="1.3 .6" stroke-dashoffset=".1"/>
<path d="M377 65.9l-.2-1.9M307.7 112.3l.2 1.9" fill="none" stroke="#000" stroke-width=".21" stroke-dasharray="1.3 .6" stroke-dashoffset="1"/>
<path d="M350.4 45.4l-1.7 .6M375.3 96.8l-.8 1.6M363 117.1l-1.1 1.3M369.7 107.3l-.9 1.5M334.3 132.8l1.7-.5" fill="none" stroke="#000" stroke-width=".21" stroke-dasharray="1.3 .6" stroke-dashoffset=".9"/>
<path d="M355.6 42.9a6.9 6.9 0 0 0-.2-5.3M374.2 90a6.8 6.8 0 0 0 4.6-2.4M389.9 103.5l-16.2-9.4M329.1 135.3a6.9 6.9 0 0 0 .2 5.3M352.7 126.3l14.7 8.4" fill="none" stroke="#000" stroke-width=".21" stroke-dasharray="1.3 .6" stroke-dashoffset="-.2"/>
<text font-size="5.1" fill="#808080" x="66.9" y="33.5">.05</text>
<g font-size="5.1">
<text x="68.3" y="45.7">A</text>
<text x="125.4" y="42.1">.15</text>
<text x="135.8" y="49">.0005</text>
<text x="158.3" y="49.1">.0005</text>
<text x="172.8" y="48.9">A</text>
<text x="180.9" y="48.9">B</text>
<text x="125" y="92.7">B</text>
<text x="220" y="121.1">.56</text>
<text x="158.8" y="145.4">.0100</text>
<text x="118.8" y="151.3">R.0040</text>
<text x="40.9" y="184.8">.13</text>
<text x="170.9" y="186.8">.05</text>
<text x="113.6" y="194.5">.0080</text>
<text x="115.2" y="204.6">.03000</text>
</g>
<text font-size="4.7" fill="#024da8" x="320.6" y="228">COMPUTER AIDED GRAPHICS AND DESIGN</text>
<text font-size="4.3" x="151.8" y="48.4">U</text>
<g font-size="4.2">
<text x="317.4" y="236.3">PROJECT:</text>
<text x="339.3" y="236.3">FINAL PROJECT</text>
<text x="168.5" y="242.4">SPECIFICATIONS AND TOLERANCES</text>
</g>
<text font-size="3.8" x="21.6" y="276.3">SOLIDWORKS Educational Product. For Instructional Use Only.</text>
<g font-size="3.5">
<text x="317.4" y="242.2">APPROVED BY: ASHOK V. KUMAR</text>
<text x="317.4" y="248.5">ENGINEER: MARK YEN</text>
<text x="317.4" y="255.3">DATE CREATED: 11/27/2017</text>
<text x="242.3" y="261.6">MATERIAL: 1023 Carbon Steel Sheet (SS)</text>
<text x="317.4" y="261.4">DATE APPROVED: 12/10/2017</text>
<text x="242.3" y="268.1">FINISH: XXXXXX</text>
<text x="317.7" y="267.8">SHEET SCALE:</text>
<text x="367.4" y="267.8">SHEET NUMBER:</text>
</g>
<g font-size="3.2">
<text x="38.3" y="6.7">8</text>
<text x="90.2" y="6.7">7</text>
<text x="139.7" y="6.5">6</text>
<text x="190" y="6.5">5</text>
<text x="240.4" y="6.5">4</text>
<text x="290.4" y="6.7">3</text>
<text x="340.4" y="6.5">2</text>
<text x="391.9" y="6.7">1</text>
<text x="10.9" y="41.6">D</text>
<text x="418.9" y="40.7">D</text>
<text x="10.9" y="106.3">C</text>
<text x="418.4" y="106.4">C</text>
<text x="10.8" y="170.2">B</text>
<text x="419.4" y="170.6">B</text>
<text x="10.8" y="237.2">A</text>
<text x="418.6" y="236.8">A</text>
<text x="241.9" y="242.2">PART/ASSEMBLY NAME:LARGE GEAR</text>
<text x="241.9" y="248.5">PART/ASSEMBLY NUMBER: CAD-MP-0006</text>
<text x="241.9" y="254.8">NEXT ASSEMBLY NUMBER: CAD-MX-XXXX</text>
<text x="38.8" y="273.8">8</text>
<text x="90.4" y="273.8">7</text>
<text x="140.2" y="273.8">6</text>
<text x="190.1" y="273.9">5</text>
<text x="240.5" y="273.8">4</text>
<text x="289" y="273.9">3</text>
<text x="339.8" y="273.9">2</text>
<text x="394" y="273.9">1</text>
</g>
<text font-size="2.9" x="184.4" y="248.6">UNLESS OTHERWISE NOTED</text>
<g font-size="2.8">
<text x="177" y="255.7">DEFAULT DIMENSIONAL TOLERANCES:</text>
<text x="177" y="267.1">THIRD ANGLE PROJECTION</text>
</g>
<g font-size="2.1">
<text x="171.6" y="250.9">DRAWINGS ARE CREATED ACCORDING TO ASME Y14.5-2009</text>
<text x="169.7" y="257.9">LINEAR DIMENSIONS [inches]: X</text>
<text x="202.6" y="257.9">.5, X.X</text>
<text x="210.2" y="257.9">.1, X.XX</text>
<text x="219.1" y="257.9">.03, X.XXX</text>
<text x="230.5" y="257.9">.005</text>
<text x="174.3" y="260.1">ANGULAR DIMENSIONS [degrees]: X</text>
<text x="179.7" y="262.2">MINIMUM SURFACE FINISH: 1000 microinches</text>
<text x="212.3" y="260.1">3, X.X</text>
<text x="219.3" y="260.1">.5, X.XX</text>
<text x="228.2" y="260.1">.1</text>
</g>
</svg>
